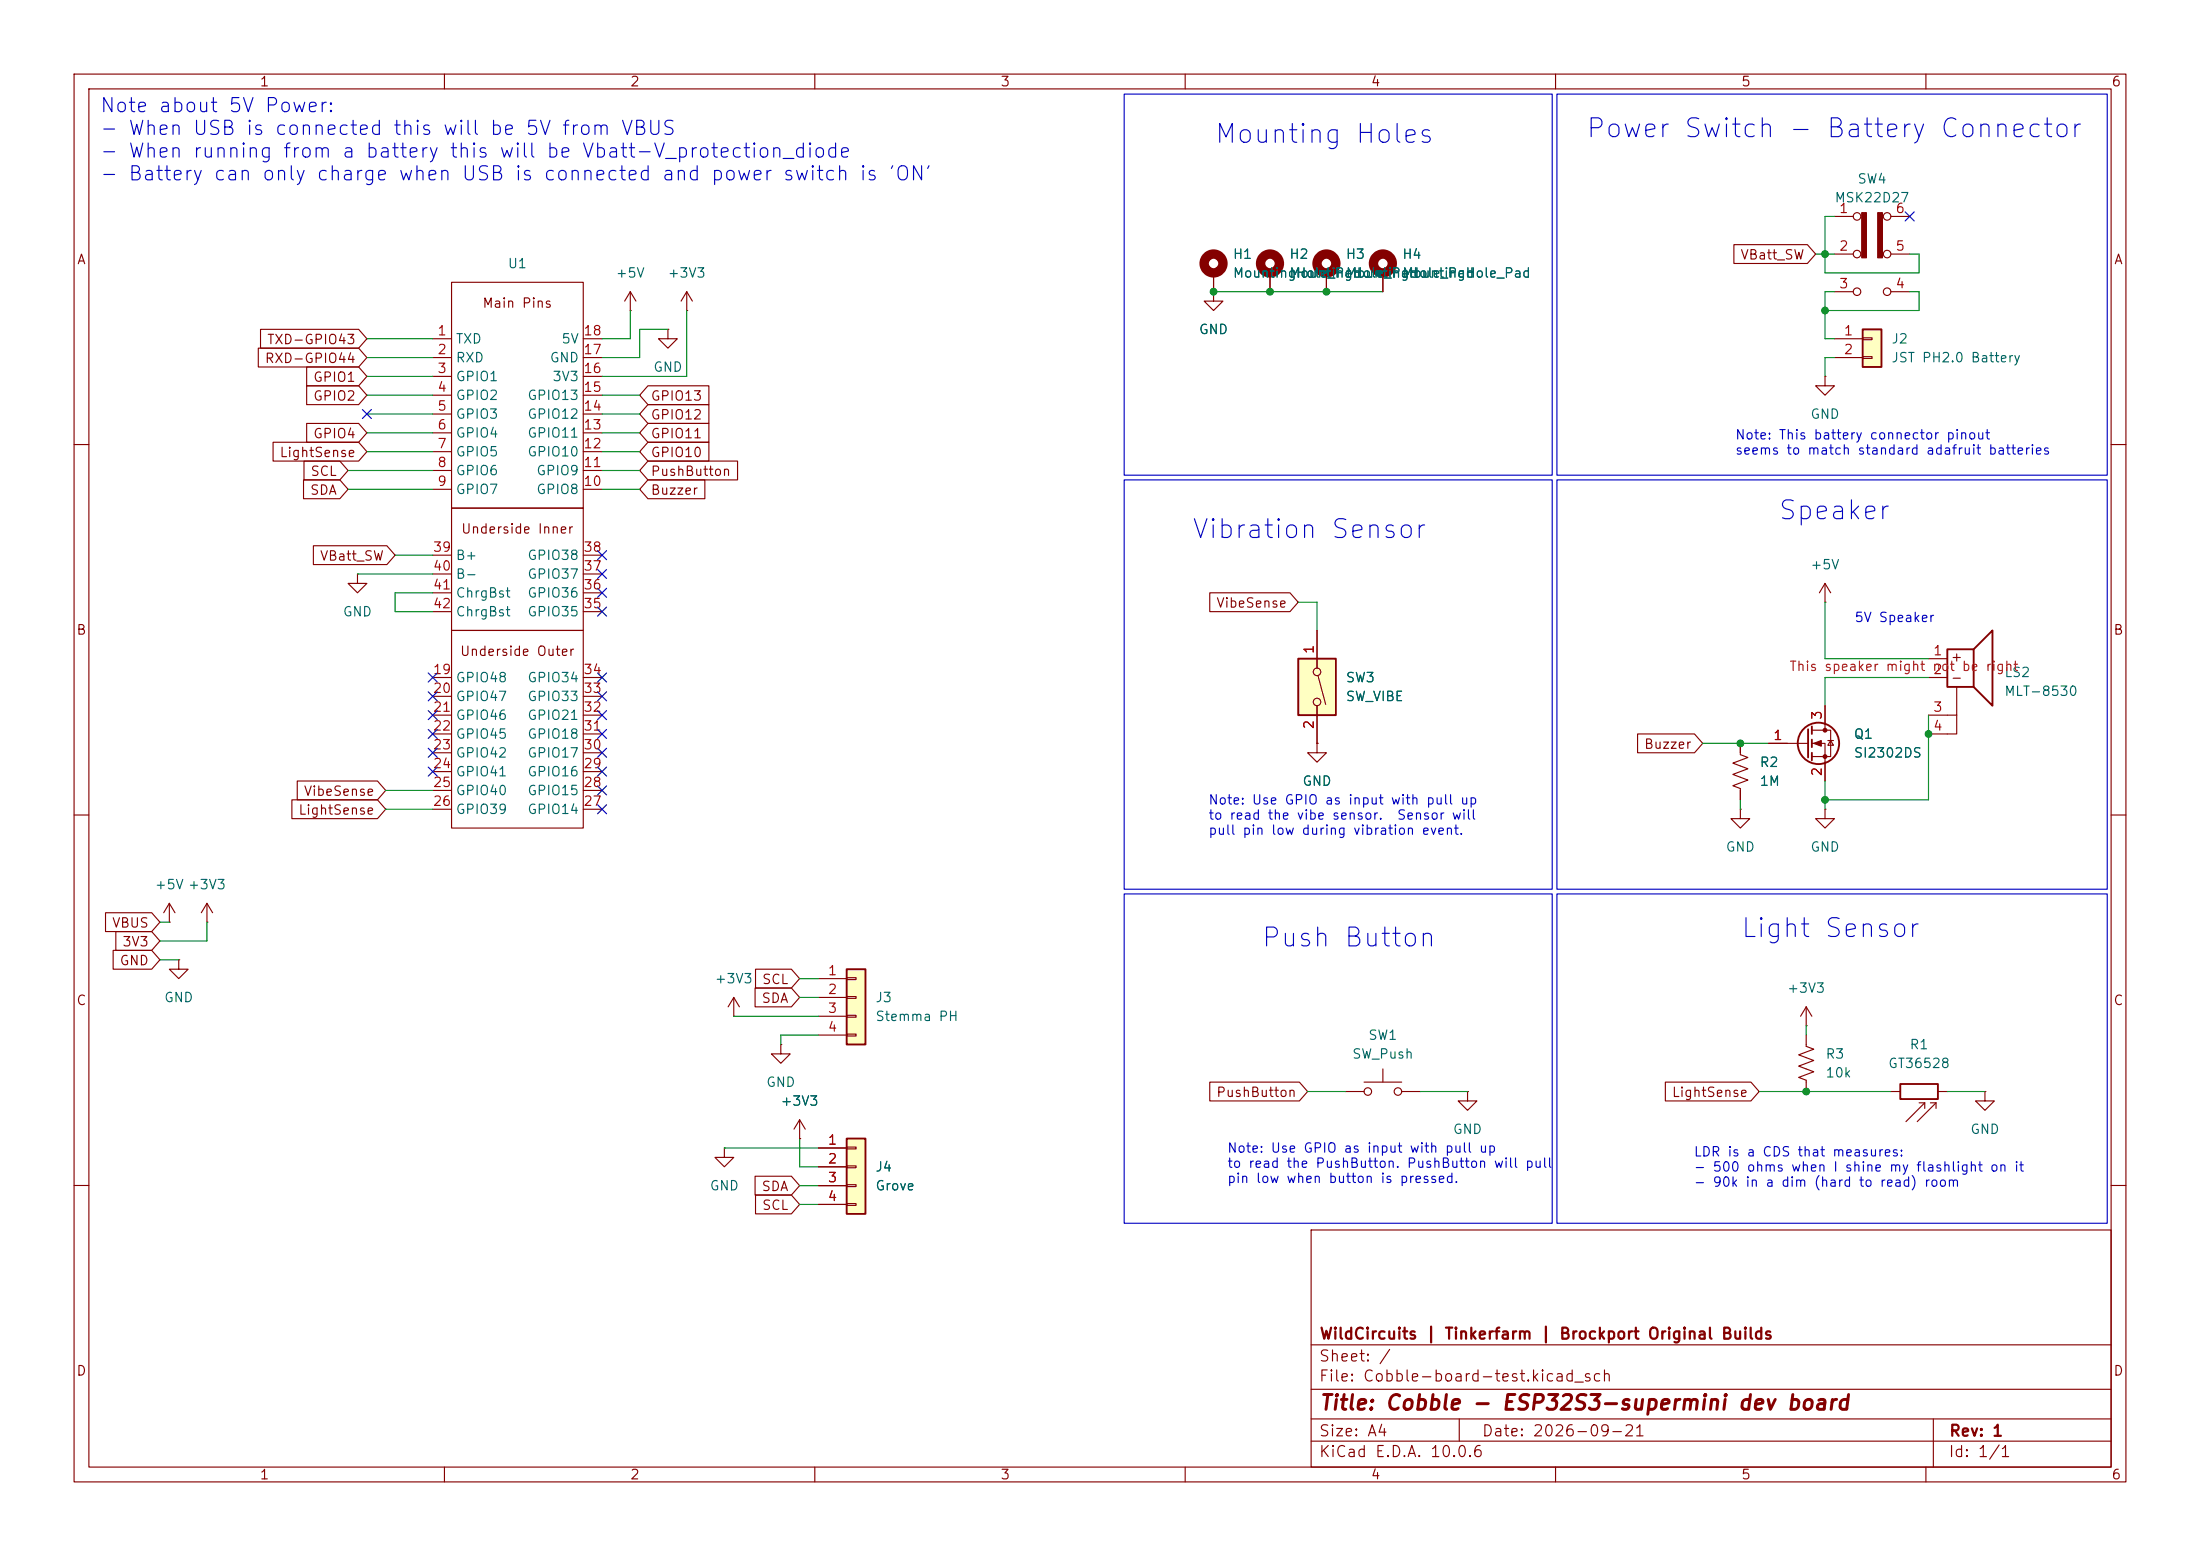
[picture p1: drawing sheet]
<svg xmlns="http://www.w3.org/2000/svg" width="297mm" height="210mm" viewBox="0 0 297 210" stroke-linecap="round" stroke-linejoin="round" font-family="sans-serif">
<g fill="none" stroke="#840000" stroke-width=".15">
<path d="M10 10h277v190h-277zM12 12h273v186h-273zM60 10v2M110 10v2M160 10v2M210 10v2M260 10v2M10 60h2M285 60h2M10 110h2M285 110h2M10 160h2"/>
<path d="M177 166h108v32h-108zM285 160h2M60 198v2M110 198v2M160 198v2M177 194.5h108M177 191.5h108M177 187.5h108M177 181.5h108M197 191.5v3M210 198v2M260 198v2"/>
<path d="M261 191.5v6.5"/>
</g>
<path d="M114.3 130.8h2.5v10.2h-2.5z" fill="#ffffc2"/>
<path d="M114.3 130.8h2.5v10.2h-2.5z" fill="none" stroke="#840000" stroke-width=".25"/>
<g fill="none" stroke="#840000" stroke-width=".15">
<path d="M247.6 29.2h2.6M247.6 34.3h2.6M247.6 39.4h2.6M255.3 29.2h2.5M255.3 34.3h2.5M255.3 39.4h2.5M110.5 132.1h3.8M110.5 134.6h3.8M110.5 137.2h3.8M110.5 139.7h3.8M114.3 132h1.3v.2h-1.3zM114.3 134.5h1.3v.2h-1.3z"/>
<path d="M114.3 137h1.3v.3h-1.3zM114.3 139.6h1.3v.2h-1.3zM198.1 147.3v1.3h1.3l-1.3 1.3-1.3-1.3h1.3M198.1 147.3h.1M268 147.3v1.3h1.2l-1.2 1.3-1.3-1.3h1.3M268 147.3h.1"/>
<circle cx="250.7" cy="29.2" r=".51"/>
<circle cx="250.7" cy="39.4" r=".51"/>
<circle cx="250.7" cy="34.3" r=".51"/>
<circle cx="254.8" cy="34.3" r=".51"/>
<circle cx="254.8" cy="29.2" r=".51"/>
<circle cx="254.8" cy="39.4" r=".51"/>
</g>
<g fill="#840000" stroke="#840000" stroke-width=".15">
<path d="M251.3 28.7h.7v6.1h-.7z"/>
<path d="M253.5 28.7h.6v6.1h-.6z"/>
</g>
<path d="M251.5 44.5h2.5v5h-2.5z" fill="#ffffc2"/>
<g fill="none" stroke="#840000" stroke-width=".25">
<path d="M251.5 44.5h2.5v5h-2.5zM244.1 98.4v3.8M244.6 98v1.1M244.6 99.8v1M262.9 87.6h3.5v5.1h-3.5zM266.4 87.6l2.6-2.5v10.2l-2.6-2.6M244.6 101.6v1"/>
<circle cx="245.5" cy="100.3" r="2.79"/>
</g>
<g fill="none" stroke="#840000" stroke-width=".15">
<path d="M85.1 39.4l-.8 1.2M85.1 39.4l.8 1.2M85.1 39.4v2.5M92.7 39.4l-.8 1.2M92.7 39.4l.8 1.2M92.7 39.4v2.5M85.1 41.9h.1M90.2 44.5v1.2h1.2l-1.2 1.3-1.3-1.3h1.3M90.2 44.5h.1M92.7 41.9h.1M246.4 50.8v1.3h1.2l-1.2 1.2-1.3-1.2h1.3M246.4 50.8h.1"/>
<path d="M247.6 45.7h3.9M247.6 48.3h3.9M251.5 45.6h1.2v.2h-1.2zM251.5 48.1h1.2v.3h-1.2zM246.4 78.7v2.6M246.4 78.7l-.8 1.3M246.4 78.7l.7 1.3M244.6 98.6h2.5v3.5h-2.5M246.4 81.3h.1M246.4 95.3v3.3M246.8 99.9h.7M247.1 99.9l.4 .7h-.7z"/>
<path d="M260.3 88.9h2.6M260.3 91.4h2.6M264.2 92.7v3.8h-3.9M264.2 96.5v2.6h-3.9M234.9 109.2v1.3h1.3l-1.3 1.3-1.2-1.3h1.2M234.9 109.2h.1M234.9 100.3v1.6l1.1 .3-2.1 .8 2.1 .8-2.1 .7 2.1 .8-2.1 .7 1 .4v1.6M238.8 100.3h5.3M244.6 100.3h1.8v5.1M246.4 109.2v1.3h1.2l-1.2 1.3-1.3-1.3h1.3M246.4 109.2h.1M97.8 154.9v1.3h1.3l-1.3 1.3-1.3-1.3h1.3"/>
<path d="M97.8 154.9h.1"/>
</g>
<g fill="#840000" stroke="#840000" stroke-width=".15">
<path d="M244.9 100.3l1-.4v.8z"/>
<circle cx="246.4" cy="98.6" r=".25"/>
<circle cx="246.4" cy="102.1" r=".25"/>
</g>
<path d="M175.3 88.9h5v7.6h-5z" fill="#ffffc2"/>
<g fill="none" stroke="#840000" stroke-width=".15">
<path d="M61 38.1h17.7v30.5h-17.7zM171.4 36.8v2.6M179.1 36.8v2.6M186.7 36.8v2.6M58.4 45.7h2.6M58.4 48.3h2.6M58.4 50.8h2.6M58.4 53.3h2.6M58.4 55.9h2.6M58.4 58.4h2.6M78.7 45.7h2.6M78.7 48.3h2.6"/>
<path d="M78.7 50.8h2.6M78.7 53.3h2.6M78.7 55.9h2.6M78.7 58.4h2.6M48.3 77.5v1.2h1.2l-1.2 1.3-1.3-1.3h1.3M48.3 77.5h.1M58.4 61h2.6M58.4 63.5h2.6M58.4 66h2.6M58.4 77.5h2.6M58.4 74.9h2.6M61 68.6h17.7v16.5h-17.7z"/>
<path d="M78.7 61h2.6M78.7 63.5h2.6M78.7 66h2.6M78.7 77.5h2.6M78.7 74.9h2.6M58.4 91.4h2.6M58.4 94h2.6M58.4 96.5h2.6M58.4 99.1h2.6M58.4 82.6h2.6M58.4 80h2.6M61 85.1h17.7v26.7h-17.7z"/>
<path d="M78.7 91.4h2.6M78.7 94h2.6M78.7 96.5h2.6M78.7 99.1h2.6M78.7 82.6h2.6M78.7 80h2.6M177.8 85.1v5.1M177.8 95.3v5M177.9 91.2l1.1 3.9M58.4 101.6h2.6M58.4 104.1h2.6M58.4 106.7h2.6"/>
<path d="M58.4 109.2h2.6M78.7 101.6h2.6M78.7 104.1h2.6M78.7 106.7h2.6M78.7 109.2h2.6M177.8 100.3v1.3h1.3l-1.3 1.3-1.3-1.3h1.3M177.8 100.3h.1M24.1 129.5v1.3h1.3l-1.3 1.3-1.2-1.3h1.2M24.1 129.5h.1M27.9 124.5h.1M27.9 121.9l-.7 1.3M27.9 121.9l.8 1.3"/>
<path d="M27.9 121.9v2.6M243.8 139.7v1.5l1.1 .4-2.1 .8 2.1 .7-2.1 .8 2.1 .8-2.1 .7 1 .4v1.5M243.8 138.4h.1M243.8 135.9v2.5M243.8 135.9l-.7 1.3M243.8 135.9l.8 1.3M105.4 141v1.2h1.3l-1.3 1.3-1.3-1.3h1.3M105.4 141h.1M107.9 153.7h.1M107.9 151.1l-.7 1.3M107.9 151.1l.8 1.3M107.9 151.1v2.6"/>
<path d="M181.6 147.3h2.5M184.1 146.1h5.1M186.7 144.3v1.8M189.2 147.3h2.6M255.3 147.3h1.2M259.1 148.8h.7M259.8 148.8l-2.5 2.6M259.8 148.8v.8M260.6 148.8h.8M261.4 148.8l-2.6 2.6M261.4 148.8v.8M261.6 147.3h1.3"/>
<circle cx="177.8" cy="90.7" r=".51"/>
<circle cx="177.8" cy="94.7" r=".51"/>
<circle cx="184.7" cy="147.3" r=".51"/>
<circle cx="188.7" cy="147.3" r=".51"/>
</g>
<path d="M175.3 88.9h5v7.6h-5zM256.5 146.3h5.1v2h-5.1z" fill="none" stroke="#840000" stroke-width=".25"/>
<g fill="none" stroke="#840000" stroke-width="1.3">
<circle cx="171.4" cy="35.6" r="1.27"/>
<circle cx="179.1" cy="35.6" r="1.27"/>
<circle cx="186.7" cy="35.6" r="1.27"/>
</g>
<path d="M114.3 153.7h2.5v10.1h-2.5z" fill="#ffffc2"/>
<path d="M114.3 153.7h2.5v10.1h-2.5z" fill="none" stroke="#840000" stroke-width=".25"/>
<g fill="none" stroke="#840000" stroke-width=".15">
<path d="M163.8 39.4v1.2h1.3l-1.3 1.3-1.2-1.3h1.2M163.8 39.4h.1M163.8 36.8v2.6M171.4 36.8v2.6M179.1 36.8v2.6M186.7 36.8v2.6M234.1 33h9.9l1.1 1.3-1.1 1.3h-9.9zM34.9 47h13.5l1.1 1.3-1.1 1.2h-13.5zM35.2 44.4h13.2l1.1 1.3-1.1 1.3h-13.2zM36.9 59.7h11.5l1.1 1.3-1.1 1.2h-11.5zM41.4 52.1h7l1.1 1.2-1.1 1.3h-7zM41.4 57.1h7l1.1 1.3-1.1 1.3h-7z"/>
<path d="M41.4 49.5h7l1.1 1.3-1.1 1.3h-7zM87.5 57.1h8.2v2.6h-8.2l-1.1-1.3zM87.5 52.1h8.2v2.5h-8.2l-1.1-1.3zM87.5 54.6h8.2v2.6h-8.2l-1.1-1.3zM87.5 59.7h8.2v2.5h-8.2l-1.1-1.2zM41 64.8h4.9l1.1 1.2-1.1 1.3h-4.9zM41 62.2h4.9l1.1 1.3-1.1 1.3h-4.9zM42.3 73.7h9.9l1.1 1.2-1.1 1.3h-9.9zM87.5 62.2h12.1v2.6h-12.1l-1.1-1.3zM87.5 64.8h7.7v2.5h-7.7l-1.1-1.3zM163.3 80h10.8l1.2 1.3-1.2 1.3h-10.8zM177.8 85.1v5.1"/>
<path d="M177.8 95.3v5M221.1 99.1h7.7l1.1 1.2-1.1 1.3h-7.7zM246.4 95.3v2.5M39.4 107.9h11.6l1.1 1.3-1.1 1.3h-11.6zM40.1 105.4h10.9l1.1 1.3-1.1 1.3h-10.9zM177.8 100.3h.1M234.9 100.3v1.3M234.9 106.7v1.3M238.8 100.3h2.5M246.4 102.9v2.5M14.2 123.2h6.3l1.1 1.3-1.1 1.2h-6.3zM15.3 128.3h5.2l1.1 1.2-1.1 1.3h-5.2z"/>
<path d="M15.6 125.7h4.9l1.1 1.3-1.1 1.3h-4.9zM22.9 124.5h.1M22.9 121.9l-.8 1.3M22.9 121.9l.7 1.3M22.9 121.9v2.6M99.1 137.2h.1M99.1 134.6l-.8 1.3M99.1 134.6l.7 1.3M99.1 134.6v2.6M101.9 133.3h4.9l1.1 1.3-1.1 1.3h-4.9zM102 130.8h4.8l1.1 1.3-1.1 1.3h-4.8zM101.9 158.7h4.9l1.1 1.3-1.1 1.3h-4.9z"/>
<path d="M107.9 153.7h.1M110.5 154.9h3.8M110.5 157.5h3.8M114.3 154.8h1.3v.3h-1.3zM114.3 157.4h1.3v.2h-1.3zM114.3 159.9h1.3v.2h-1.3zM163.3 146h12.1l1.1 1.3-1.1 1.3h-12.1zM224.8 146h11.6l1.1 1.3-1.1 1.3h-11.6zM102 161.3h4.8l1.1 1.3-1.1 1.2h-4.8zM110.5 160h3.8M110.5 162.6h3.8M114.3 162.4h1.3v.3h-1.3z"/>
</g>
<circle cx="163.8" cy="35.6" r="1.27" fill="none" stroke="#840000" stroke-width="1.3"/>
<g fill="none" stroke="#009600" stroke-width=".15">
<path d="M163.8 39.4h22.9M245.1 34.3h2.5M247.6 29.2h-1.2v7.6h12.7v-2.5h-1.3M247.6 39.4h-1.2v6.3h1.2M257.8 39.4h1.3v2.5h-12.7M49.5 45.7h8.9M49.5 48.3h8.9M49.5 50.8h8.9M49.5 53.3h8.9M49.5 55.9h8.9M49.5 58.4h8.9M81.3 53.3h5.1"/>
<path d="M81.3 55.9h5.1M81.3 58.4h5.1M85.1 41.9v3.8h-3.8M90.2 44.5h-3.8v3.8h-5.1M92.7 41.9v8.9h-11.4M247.6 48.3h-1.2v2.5M47 66h11.4M47 63.5h11.4M48.3 77.5h10.1M49.5 61h8.9M53.3 74.9h5.1M81.3 66h5.1"/>
<path d="M81.3 61h5.1M81.3 63.5h5.1M58.4 80h-5.1v2.6h5.1M175.3 81.3h2.5v3.8M246.4 81.3v7.6h13.9M260.3 91.4h-13.9v3.9M260.3 96.5v11.5h-13.9M52.1 106.7h6.3M52.1 109.2h6.3M229.9 100.3h8.9M234.9 108v1.2M246.4 105.4v3.8"/>
<path d="M21.6 129.5h2.5M21.6 124.5h1.3M27.9 124.5v2.5h-6.3M99.1 137.2h11.4M107.9 134.6h2.6M107.9 132.1h2.6M110.5 139.7h-5.1v1.3M243.8 138.4v1.3M97.8 154.9h12.7M107.9 153.7v3.8h2.6M176.5 147.3h5.1M191.8 147.3h6.3"/>
<path d="M237.5 147.3h17.8M262.9 147.3h5.1M107.9 160h2.6M107.9 162.6h2.6"/>
</g>
<g fill="none" stroke="#000084" stroke-width=".15">
<path d="M257.2 28.6l1.2 1.2M258.4 28.6l-1.2 1.2M48.9 55.3l1.2 1.2M50.1 55.3l-1.2 1.2M80.7 74.3l1.2 1.2M80.7 79.4l1.2 1.2M80.7 76.9l1.2 1.2M81.9 74.3l-1.2 1.2M81.9 79.4l-1.2 1.2M81.9 76.9l-1.2 1.2M57.8 95.9l1.2 1.2M57.8 93.4l1.2 1.2"/>
<path d="M57.8 90.8l1.2 1.2M57.8 98.5l1.2 1.2M59 95.9l-1.2 1.2M59 93.4l-1.2 1.2M59 90.8l-1.2 1.2M59 98.5l-1.2 1.2M80.7 98.5l1.2 1.2M80.7 95.9l1.2 1.2M80.7 93.4l1.2 1.2M80.7 90.8l1.2 1.2M80.7 81.9l1.2 1.3M81.9 98.5l-1.2 1.2"/>
<path d="M81.9 95.9l-1.2 1.2M81.9 93.4l-1.2 1.2M81.9 90.8l-1.2 1.2M81.9 81.9l-1.2 1.3M57.8 103.5l1.2 1.2M57.8 101l1.2 1.2M59 103.5l-1.2 1.2M59 101l-1.2 1.2M80.7 108.6l1.2 1.2M80.7 103.5l1.2 1.2M80.7 101l1.2 1.2M80.7 106.1l1.2 1.2"/>
<path d="M81.9 108.6l-1.2 1.2M81.9 103.5l-1.2 1.2M81.9 101l-1.2 1.2M81.9 106.1l-1.2 1.2"/>
</g>
<path d="M151.8 12.7h57.7v51.4h-57.7zM210.2 12.7h74.3v51.4h-74.3zM151.8 64.8h57.7v55.2h-57.7zM210.2 64.8h74.3v55.2h-74.3zM151.8 120.7h57.7v44.4h-57.7zM210.2 120.7h74.3v44.4h-74.3z" fill="none" stroke="#0000c2" stroke-width=".15"/>
<g fill="#009600" stroke="#009600" stroke-width=".14">
<circle cx="234.9" cy="100.3" r=".46"/>
<circle cx="246.4" cy="34.3" r=".46"/>
<circle cx="246.4" cy="41.9" r=".46"/>
<circle cx="179.1" cy="39.4" r=".46"/>
<circle cx="163.8" cy="39.4" r=".46"/>
<circle cx="171.4" cy="39.4" r=".46"/>
<circle cx="260.3" cy="99.1" r=".46"/>
<circle cx="246.4" cy="108" r=".46"/>
<circle cx="243.8" cy="147.3" r=".46"/>
</g>
<g font-size="2.5" fill="#0000c2">
<text x="163.8" y="20">Mounting Holes</text>
<text x="214" y="19.2">Power Switch - Battery Connector</text>
<text x="239.9" y="70.8">Speaker</text>
<text x="160.7" y="73.3">Vibration Sensor</text>
<text x="170.1" y="128.4">Push Button</text>
<text x="234.9" y="127.2">Light Sensor</text>
</g>
<text font-size="2" fill="#840000" x="178" y="190.8">Title: Cobble - ESP32S3-supermini dev board</text>
<g font-size="1.9" fill="#0000c2">
<text x="13.4" y="15.6">Note about 5V Power:</text>
<text x="13.4" y="18.7">- When USB is connected this will be 5V from VBUS</text>
<text x="13.4" y="21.8">- When running from a battery this will be Vbatt-V_protection_diode</text>
<text x="13.4" y="24.8">- Battery can only charge when USB is connected and power switch is 'ON'</text>
</g>
<g font-size="1.5" fill="#840000">
<text x="178" y="184.1">Sheet: /</text>
<text x="178" y="181.1">WildCircuits | Tinkerfarm | Brockport Original Builds</text>
<text x="178" y="186.8">File: Cobble-board-test.kicad_sch</text>
<text x="178" y="197">KiCad E.D.A. 10.0.6</text>
<text x="178" y="194.2">Size: A4</text>
<text x="200" y="194.2">Date: 2026-09-21</text>
<text x="263" y="197">Id: 1/1</text>
<text x="263" y="194.2">Rev: 1</text>
</g>
<g font-size="1.3" fill="#840000">
<text x="35" y="12">1</text>
<text x="85" y="12">2</text>
<text x="135" y="12">3</text>
<text x="185" y="12">4</text>
<text x="235" y="12">5</text>
<text x="285" y="12">6</text>
<text x="10.3" y="36">A</text>
<text x="234.9" y="35.3">VBatt_SW</text>
<text x="285.3" y="36">A</text>
<text x="65" y="41.9">Main Pins</text>
<text x="36" y="46.8">TXD-GPIO43</text>
<text x="35.7" y="49.3">RXD-GPIO44</text>
<text x="42.2" y="51.9">GPIO1</text>
<text x="42.2" y="54.4">GPIO2</text>
<text x="42.2" y="59.5">GPIO4</text>
<text x="87.8" y="59.5">GPIO11</text>
<text x="87.8" y="54.4">GPIO13</text>
<text x="87.8" y="56.9">GPIO12</text>
<text x="37.7" y="62">LightSense</text>
<text x="41.8" y="64.6">SCL</text>
<text x="87.8" y="64.6">PushButton</text>
<text x="87.8" y="62">GPIO10</text>
<text x="41.8" y="67.1">SDA</text>
<text x="87.8" y="67.1">Buzzer</text>
<text x="43.1" y="76">VBatt_SW</text>
<text x="62.2" y="72.3">Underside Inner</text>
<text x="164.1" y="82.3">VibeSense</text>
<text x="10.2" y="86">B</text>
<text x="62" y="88.8">Underside Outer</text>
<text x="263.2" y="89.6">+</text>
<text x="285.2" y="86">B</text>
<text x="263.2" y="92.4">-</text>
<text x="221.9" y="101.4">Buzzer</text>
<text x="40.9" y="107.7">VibeSense</text>
<text x="40.2" y="110.3">LightSense</text>
<text x="15" y="125.5">VBUS</text>
<text x="16.1" y="130.6">GND</text>
<text x="16.4" y="128.1">3V3</text>
<text x="10.2" y="136">C</text>
<text x="102.7" y="135.7">SDA</text>
<text x="102.8" y="133.1">SCL</text>
<text x="285.2" y="136">C</text>
<text x="164.1" y="148.4">PushButton</text>
<text x="225.6" y="148.4">LightSense</text>
<text x="102.7" y="161.1">SDA</text>
<text x="102.8" y="163.6">SCL</text>
<text x="10.2" y="186">D</text>
<text x="285.2" y="186">D</text>
<text x="35" y="200">1</text>
<text x="85" y="200">2</text>
<text x="135" y="200">3</text>
<text x="185" y="200">4</text>
<text x="235" y="200">5</text>
<text x="285" y="200">6</text>
</g>
<g font-size="1.3" fill="#006464">
<text x="247.6" y="27.6">MSK22D27</text>
<text x="250.7" y="25.1">SW4</text>
<text x="166.4" y="35.3">H1</text>
<text x="174" y="35.3">H2</text>
<text x="181.6" y="35.3">H3</text>
<text x="189.2" y="35.3">H4</text>
<text x="68.5" y="36.5">U1</text>
<text x="83" y="37.8">+5V</text>
<text x="90" y="37.8">+3V3</text>
<text x="166.4" y="37.8">MountingHole_Pad</text>
<text x="189.2" y="37.8">MountingHole_Pad</text>
<text x="61.4" y="46.7">TXD</text>
<text x="75.7" y="46.7">5V</text>
<text x="161.8" y="45.4">GND</text>
<text x="255.3" y="46.7">J2</text>
<text x="61.4" y="49.2">RXD</text>
<text x="61.4" y="51.8">GPIO1</text>
<text x="74.1" y="49.2">GND</text>
<text x="74.5" y="51.8">3V3</text>
<text x="88.1" y="50.5">GND</text>
<text x="255.3" y="49.2">JST PH2.0 Battery</text>
<text x="61.4" y="54.3">GPIO2</text>
<text x="61.4" y="56.8">GPIO3</text>
<text x="61.4" y="59.4">GPIO4</text>
<text x="71.1" y="59.4">GPIO11</text>
<text x="71.1" y="56.8">GPIO12</text>
<text x="71.1" y="54.3">GPIO13</text>
<text x="244.3" y="56.8">GND</text>
<text x="61.4" y="61.9">GPIO5</text>
<text x="61.4" y="64.5">GPIO6</text>
<text x="71.1" y="61.9">GPIO10</text>
<text x="72.3" y="64.5">GPIO9</text>
<text x="61.4" y="67">GPIO7</text>
<text x="72.3" y="67">GPIO8</text>
<text x="61.4" y="75.9">B+</text>
<text x="71.1" y="75.9">GPIO38</text>
<text x="244.3" y="77.2">+5V</text>
<text x="46.2" y="83.5">GND</text>
<text x="61.4" y="78.4">B-</text>
<text x="61.4" y="81">ChrgBst</text>
<text x="61.4" y="83.5">ChrgBst</text>
<text x="71.1" y="83.5">GPIO35</text>
<text x="71.1" y="81">GPIO36</text>
<text x="71.1" y="78.4">GPIO37</text>
<text x="61.4" y="92.4">GPIO48</text>
<text x="61.4" y="94.9">GPIO47</text>
<text x="71.1" y="94.9">GPIO33</text>
<text x="71.1" y="92.4">GPIO34</text>
<text x="181.6" y="92.4">SW3</text>
<text x="181.6" y="94.9">SW_VIBE</text>
<text x="270.5" y="91.7">LS2</text>
<text x="270.5" y="94.2">MLT-8530</text>
<text x="61.4" y="97.5">GPIO46</text>
<text x="61.4" y="100">GPIO45</text>
<text x="71.1" y="100">GPIO18</text>
<text x="71.1" y="97.5">GPIO21</text>
<text x="250.2" y="100">Q1</text>
<text x="61.4" y="102.6">GPIO42</text>
<text x="61.4" y="105.1">GPIO41</text>
<text x="61.4" y="107.6">GPIO40</text>
<text x="71.1" y="107.6">GPIO15</text>
<text x="71.1" y="105.1">GPIO16</text>
<text x="71.1" y="102.6">GPIO17</text>
<text x="175.7" y="106.4">GND</text>
<text x="237.5" y="103.8">R2</text>
<text x="237.5" y="106.4">1M</text>
<text x="250.2" y="102.6">SI2302DS</text>
<text x="61.4" y="110.2">GPIO39</text>
<text x="71.1" y="110.2">GPIO14</text>
<text x="232.9" y="115.3">GND</text>
<text x="244.3" y="115.3">GND</text>
<text x="20.8" y="120.3">+5V +3V3</text>
<text x="22.1" y="135.6">GND</text>
<text x="96.4" y="133">+3V3</text>
<text x="118.1" y="135.6">J3</text>
<text x="241.2" y="134.3">+3V3</text>
<text x="118.1" y="138.1">Stemma PH</text>
<text x="182.5" y="143.2">SW_Push</text>
<text x="184.6" y="140.7">SW1</text>
<text x="246.4" y="143.2">R3</text>
<text x="257.7" y="141.9">R1</text>
<text x="103.3" y="147">GND</text>
<text x="105.3" y="149.6">+3V3</text>
<text x="246.4" y="145.7">10k</text>
<text x="254.8" y="144.5">GT36528</text>
<text x="196.1" y="153.4">GND</text>
<text x="265.9" y="153.4">GND</text>
<text x="95.7" y="161">GND</text>
<text x="118.1" y="158.4">J4</text>
<text x="118.1" y="161">Grove</text>
</g>
<g font-size="1.3" fill="#a90000">
<text x="248.2" y="29.1">1</text>
<text x="255.8" y="29.1">6</text>
<text x="248.2" y="34.2">2</text>
<text x="255.8" y="34.2">5</text>
<text x="248.2" y="39.2">3</text>
<text x="255.8" y="39.2">4</text>
<text x="59" y="45.6">1</text>
<text x="78.7" y="45.6">18</text>
<text x="248.8" y="45.6">1</text>
<text x="59" y="48.1">2</text>
<text x="59" y="50.7">3</text>
<text x="59" y="53.2">4</text>
<text x="78.7" y="53.2">15</text>
<text x="78.7" y="50.7">16</text>
<text x="78.7" y="48.1">17</text>
<text x="248.8" y="48.1">2</text>
<text x="59" y="55.7">5</text>
<text x="59" y="58.3">6</text>
<text x="78.7" y="58.3">13</text>
<text x="78.7" y="55.7">14</text>
<text x="59" y="60.8">7</text>
<text x="59" y="63.4">8</text>
<text x="59" y="65.9">9</text>
<text x="78.7" y="65.9">10</text>
<text x="78.7" y="63.4">11</text>
<text x="78.7" y="60.8">12</text>
<text x="58.4" y="74.8">39</text>
<text x="58.4" y="77.3">40</text>
<text x="78.7" y="77.3">37</text>
<text x="78.7" y="74.8">38</text>
<text x="58.4" y="79.9">41</text>
<text x="58.4" y="82.4">42</text>
<text x="78.7" y="82.4">35</text>
<text x="78.7" y="79.9">36</text>
<text x="177.7" y="88.4" transform="rotate(-90 177.7 88.4)">1</text>
<text x="260.9" y="88.8">1</text>
<text x="58.4" y="91.3">19</text>
<text x="58.4" y="93.8">20</text>
<text x="78.7" y="93.8">33</text>
<text x="78.7" y="91.3">34</text>
<text x="260.9" y="91.3">2</text>
<text x="58.4" y="96.4">21</text>
<text x="58.4" y="98.9">22</text>
<text x="58.4" y="101.5">23</text>
<text x="78.7" y="101.5">30</text>
<text x="78.7" y="98.9">31</text>
<text x="78.7" y="96.4">32</text>
<text x="177.7" y="98.5" transform="rotate(-90 177.7 98.5)">2</text>
<text x="239.3" y="100.2">1</text>
<text x="246.2" y="97.3" transform="rotate(-90 246.2 97.3)">3</text>
<text x="260.9" y="96.4">3</text>
<text x="260.9" y="98.9">4</text>
<text x="58.4" y="104">24</text>
<text x="58.4" y="106.5">25</text>
<text x="78.7" y="106.5">28</text>
<text x="78.7" y="104">29</text>
<text x="246.2" y="104.9" transform="rotate(-90 246.2 104.9)">2</text>
<text x="58.4" y="109.1">26</text>
<text x="78.7" y="109.1">27</text>
<text x="111.7" y="131.9">1</text>
<text x="111.7" y="134.5">2</text>
<text x="111.7" y="137">3</text>
<text x="111.7" y="139.6">4</text>
<text x="111.7" y="154.8">1</text>
<text x="111.7" y="157.3">2</text>
<text x="111.7" y="159.9">3</text>
<text x="111.7" y="162.4">4</text>
</g>
<g font-size="1.3" fill="#0000c2">
<text x="234.2" y="59.6">Note: This battery connector pinout</text>
<text x="234.2" y="61.7">seems to match standard adafruit batteries</text>
<text x="250.3" y="84.3">5V Speaker</text>
<text x="163" y="108.9">Note: Use GPIO as input with pull up</text>
<text x="163" y="110.9">to read the vibe sensor.</text>
<text x="163" y="113">pull pin low during vibration event.</text>
<text x="188.5" y="110.9">Sensor will</text>
<text x="165.6" y="155.9">Note: Use GPIO as input with pull up</text>
<text x="165.6" y="157.9">to read the PushButton. PushButton will pull</text>
<text x="165.6" y="160">pin low when button is pressed.</text>
<text x="228.6" y="156.4">LDR is a CDS that measures:</text>
<text x="228.6" y="158.4">- 500 ohms when I shine my flashlight on it</text>
<text x="228.6" y="160.5">- 90k in a dim (hard to read) room</text>
</g>
<text font-size="1.3" fill="#ff0600" x="241.5" y="90.9">This speaker might not be right</text>
</svg>
